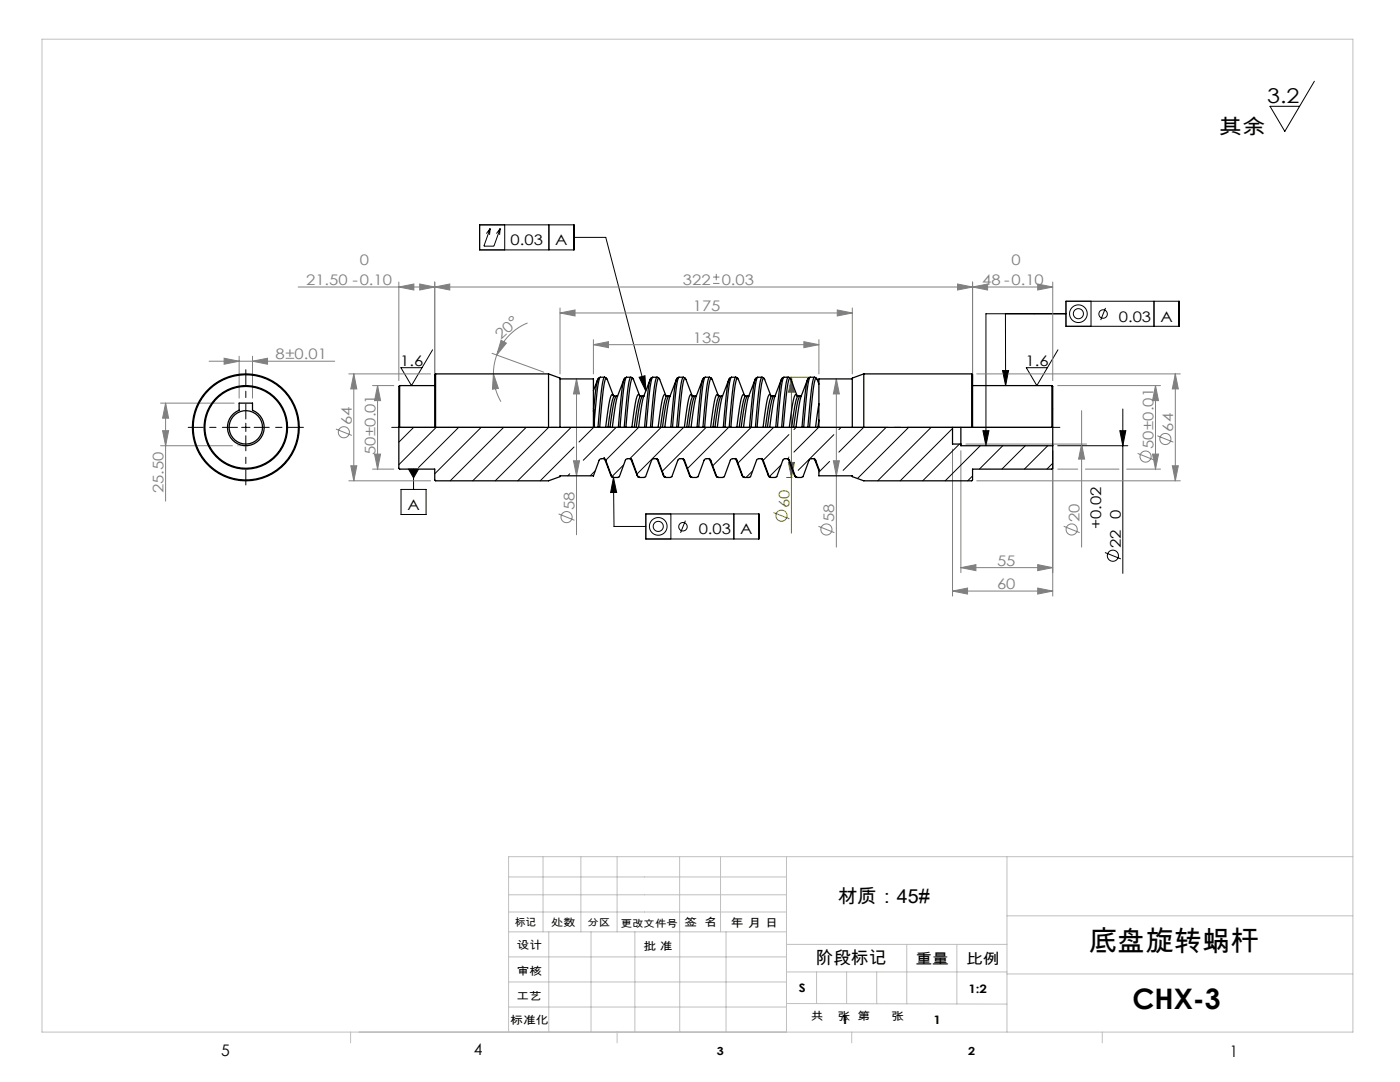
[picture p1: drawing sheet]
<svg xmlns="http://www.w3.org/2000/svg" width="279mm" height="216mm" viewBox="0 0 279 216" stroke-linecap="round" stroke-linejoin="round" font-family="sans-serif">
<g fill="none" stroke="#808080" stroke-width=".2">
<path d="M59.5 57.3h150.6M79.6 57.3l3-.6v1.2zM79.6 56.3v19.6M83.8 56.7l3 .6-3 .6zM86.8 57.3l3-.6v1.2zM86.8 56.3v19.6M142.3 56.6h1.3M142.3 55.3h1.3M142.9 54.7v1.2M191.1 56.7l3 .6-3 .6zM194.1 57.3l3-.6v1.2zM194.1 56.3v19.6"/>
<path d="M207.1 56.7l3 .6-3 .6zM210.1 56.3v19.6M41.7 72.1h25.1M44.7 71.5l3 .6-3 .6zM47.7 71.1v8.3M50.4 72.1l3-.6v1.2zM50.4 71.1v8.3M69.6 74.6h16.3M70.6 74.6v21.3M70.6 74.6l.6 3h-1.2zM74.4 76.9h4.2M75.4 76.9l.6 3h-1.2z"/>
<path d="M75.4 76.9v16.7M98.2 70.5l10.3 3.8M98.5 74.6l1 2.9-1.2 .2zM98.5 74.6a11 11 0 0 0 1.5 5.5M99.1 70.8a11 11 0 0 0-.6 3.8M100 67.9l1.1 .6-2 2.3zM105.3 64.4a11 11 0 0 0-6.2 6.4M111.8 62.4l3-.6v1.2zM111.8 61.4v13.2M111.8 62.4h58.3M115.1 75.6v31.1M115.1 75.6l.6 3h-1.2z"/>
<path d="M118.4 68.8l3-.6v1.2zM118.4 67.8v6.8M118.4 68.8h45M160.4 68.2l3 .6-3 .6zM163.4 67.8v6.8M166.9 75.6v33.6M166.9 75.6l.6 3h-1.2zM167.1 61.8l3 .6-3 .6zM170.1 61.4v13.2M194.9 74.6h40.7M211.1 76.9h20.5M230.6 76.9l.6 3h-1.2z"/>
<path d="M230.6 76.9v16.7M234.6 74.6v21.3M234.6 74.6l.6 3h-1.2zM32 80.4h14.7M32 88.9h14.4M32.4 85.9h1.2l-.6 3zM33 80.4v19.6M33 80.4l.6 3h-1.2zM67 85.6l3.2 1.3M69.6 95.9h16.3M70 92.9h1.2l-.6 3zM74.4 93.6h4.2"/>
<path d="M74.8 90.6h1.2l-.6 3zM114.5 91.9h1.2l-.6 3zM166.3 91.9h1.2l-.6 3zM190.1 89.6v29.3M191.8 89.9v24.4M192.8 88.6h24.1M194.9 95.9h40.7M210.1 89.9v29M211.1 93.6h4M215.9 88.6l.6 3h-1.2zM215.9 81.9v27.3M216.6 93.6h6.7"/>
<path d="M224.8 93.6h6.8M227 90.5l3.2 1.2M230 90.6h1.2l-.6 3zM231 87l3.2 1.2M234 92.9h1.2l-.6 3zM111.5 102.5l3.2 1.3M163.3 105l3.2 1.3M190.1 117.9l3-.6v1.2zM190.1 117.9h20M191.8 113.3l3-.6v1.2zM191.8 113.3h18.3M207.1 112.7l3 .6-3 .6z"/>
<path d="M207.1 117.3l3 .6-3 .6zM212.3 105l3.2 1.3"/>
<circle cx="68.6" cy="86.2" r="1.11"/>
<circle cx="228.6" cy="91.1" r="1.11"/>
<circle cx="232.6" cy="87.6" r="1.11"/>
<circle cx="113.1" cy="103.2" r="1.11"/>
<circle cx="164.9" cy="105.6" r="1.11"/>
<circle cx="213.9" cy="105.6" r="1.11"/>
</g>
<g fill="none" stroke="#000" stroke-width=".2">
<path d="M262.3 16.2l-5.9 10-2.9-5h5.9M95.7 44.9h18.8v5h-18.8zM97.8 45.6l-.7 1M97.8 45.6l-.1 1.3M97.8 45.6l-1.2 3.5h2l1.2-3.5M99.8 45.6l-.7 1M99.8 45.6l-.1 1.3M100.7 44.9v5M109.5 44.9v5M114.5 47.4h6.4l8 30.6M86.3 69.8l-4.2 7.1-2.1-3.5h4.2M127.6 75.3l1.1-.3 .2 3z"/>
<path d="M200.1 73.9h1.2l-.6 3zM200.7 62.6v14.3M211.1 69.8l-4.2 7.1-2.1-3.5h4.2M212.7 60.1h22.6v5h-22.6zM212.7 62.6h-15.9v26.3M217.7 60.1v5M220.6 61.5l-.9 2.4M230.3 60.1v5M48.2 85.3h1.7M49.1 84.4v1.7M80 97.7h5v5h-5zM81.5 93.6h2l-1 1.8z"/>
<path d="M82.5 93.6v4.1M122.4 95.3l.1 9.7h6.4M122.4 95.3l.7 3h-1.2zM196.2 85.9h1.2l-.6 3zM211.1 88.9h14M223.5 85.9h1.2l-.6 3zM224.1 81.6v32.8M128.9 102.5h22.6v5h-22.6zM133.9 102.5v5M136.8 103.9l-1 2.4M146.5 102.5v5M220.5 110.3l3.2 1.2"/>
<circle cx="215.2" cy="62.6" r="1.76"/>
<circle cx="215.2" cy="62.6" r="1.01"/>
<circle cx="220.1" cy="62.7" r=".85"/>
<circle cx="131.4" cy="105" r="1.01"/>
<circle cx="131.4" cy="105" r="1.76"/>
<circle cx="136.3" cy="105.1" r=".85"/>
<circle cx="222.1" cy="110.9" r="1.11"/>
</g>
<g fill="none" stroke="#808000" stroke-width=".2">
<path d="M156.9 75.3h4.6M157.9 75.3l.6 3h-1.2zM157.9 75.3v31.1M156.9 95.3h1.2M157.3 92.3h1.2l-.6 3zM154.4 102.3l3.1 1.2"/>
<circle cx="156" cy="102.9" r="1.11"/>
</g>
<path d="M47.4 85.3h-9.8M49.1 83.6v-9.8M49.1 86.9v9.9M50.7 85.3h9.9" fill="none" stroke="#000" stroke-width=".2" stroke-dasharray="30.5 1.3 1.3 1.3" stroke-dashoffset="27.5"/>
<path d="M211.9 85.3h-134.1" fill="none" stroke="#000" stroke-width=".2" stroke-dasharray="30.5 1.3 1.3 1.3" stroke-dashoffset="-.4"/>
<g fill="none" stroke="#c0c0c0" stroke-width=".2">
<path d="M8.4 7.8h261.6v198.1h-261.6zM162.5 75.3h.4M47.4 88.9h1.7M210.1 81.6h.1M101.5 178.5h55.5M101.5 175h55.5M108.4 170.9v15M115.9 170.9v15M123.2 170.9v15M135.6 170.9v15M143.8 170.9v15M157 170.9v35"/>
<path d="M201 170.9v35M270 170.9h-168.5v35M101.5 195.9h55.5M101.5 190.9h55.5M101.5 185.9h55.5M101.5 182h55.5M109.5 185.9v20M118 185.9v20M126.7 185.9v20M135.7 185.9v20M144.9 185.9v20M157 188.4h44"/>
<path d="M157 193.9h44M163 193.9v6.4M169 193.9v6.4M175 193.9v6.4M181 188.4v11.9M191 188.4v11.9M201 194.3h69M201 182.7h69M70 205.9v2.2M101.5 200.9h55.5M123.2 205.9v2.2M157 200.2l44 .2"/>
<path d="M170 205.9v2.2M220 205.9v2.2"/>
</g>
<g fill="#000">
<path d="M223.5 85.9h1.2l-.6 3z"/>
<path d="M122.4 95.3l.7 3h-1.2zM127.6 75.3l1.1-.3 .2 3zM81.5 93.6l1 1.8 1-1.8zM200.1 73.9h1.2l-.6 3zM196.2 85.9h1.2l-.6 3z"/>
</g>
<path d="M157.9 75.3l.6 3h-1.2zM157.3 92.3h1.2l-.6 3z" fill="#808000"/>
<g fill="#808080">
<path d="M33 80.4l.6 3h-1.2zM32.4 85.9h1.2l-.6 3z"/>
<path d="M191.1 56.7l3 .6-3 .6zM86.8 57.3l3-.6v1.2z"/>
<path d="M118.4 68.8l3-.6v1.2zM160.4 68.2l3 .6-3 .6zM111.8 62.4l3-.6v1.2zM167.1 61.8l3 .6-3 .6zM194.1 57.3l3-.6v1.2zM207.1 56.7l3 .6-3 .6zM79.6 57.3l3-.6v1.2zM83.8 56.7l3 .6-3 .6z"/>
<path d="M50.4 72.1l3-.6v1.2zM44.7 71.5l3 .6-3 .6z"/>
<path d="M100 67.9l1.1 .6-2 2.3zM98.5 74.6l1 2.9-1.2 .2z"/>
<path d="M215.9 88.6l.6 3h-1.2zM230 90.6h1.2l-.6 3zM230.6 76.9l.6 3h-1.2zM74.8 90.6h1.2l-.6 3zM75.4 76.9l.6 3h-1.2z"/>
<path d="M70.6 74.6l.6 3h-1.2zM70 92.9h1.2l-.6 3zM234.6 74.6l.6 3h-1.2zM234 92.9h1.2l-.6 3zM166.9 75.6l.6 3h-1.2zM166.3 91.9h1.2l-.6 3zM115.1 75.6l.6 3h-1.2zM114.5 91.9h1.2l-.6 3z"/>
<path d="M191.8 113.3l3-.6v1.2zM207.1 112.7l3 .6-3 .6zM190.1 117.9l3-.6v1.2zM207.1 117.3l3 .6-3 .6z"/>
</g>
<g fill="none" stroke="#000" stroke-width=".25">
<path d="M79.8 76.9v8.4M79.8 76.9l-.2 .2v8.2M79.8 76.9h7M86.9 74.6l-.1 .2v10.5M86.9 74.6v10.7M86.9 74.6h22.6M109.5 74.6v10.7M109.5 74.6l2.3 .8v9.9M111.8 75.6h6.6v6.4M119.3 75.7l-.9 2.3M119.4 75.5a5.2 5.2 0 0 0-.6 2.8l-.3 3.4M119.8 75.3l-.4 .1"/>
<path d="M119.8 75.3l-.3 .7-.2 1.3-.7 6.4M119.8 75.3h.9M120.7 75.3a10.9 10.9 0 0 0-.8 4.2l-.6 5.8M120.7 75.3l.3 .1M121.2 75.7l1.3 3.4 .2-.1M121.2 75.7l-.3-.2a29.7 29.7 0 0 0-1 7.4l-.2 2.4M122.5 79.1l-.3-.4a2.95 2.95 0 0 0-.7 1.9l-.6 4.7M122.7 79a5.6 5.6 0 0 0-.9 3.1l-.5 3.2M122.7 79h.3M123 79a5.6 5.6 0 0 0-.8 3.1l-.5 3.2M123.2 79.1l-.3 1.5-.7 4.7M123.2 79h-.2"/>
<path d="M123.2 79.1h.1M124.5 75.7l-1.3 3.4M124.7 75.5a4.3 4.3 0 0 0-.6 2.6l-.7 7.2M125 75.3l-.3 .1M125 75.3a3.2 3.2 0 0 0-.5 1.8l-.8 8.2M125 75.3h.9M126.3 75.4l-.4-.1a2.17 2.17 0 0 0-.5 1.7l-.8 8.3M126.4 75.7l1.3 3.4M126.4 75.7l-.2-.3a8.9 8.9 0 0 0-.7 3.6l-.6 6.3M127.7 79.1l-.3-.4a2.94 2.94 0 0 0-.6 1.9l-.7 4.7M127.9 79l-.2 .1M127.9 79a5.6 5.6 0 0 0-.9 3.1l-.4 3.2"/>
<path d="M127.9 79h.4M128.3 79a5.6 5.6 0 0 0-.9 3.1l-.4 3.2M128.5 79.1l-.4 1.5-.7 4.7M128.5 79h-.2M128.5 79.1h.1M129.8 75.7l-1.3 3.4M129.9 75.5a32.4 32.4 0 0 0-1.1 7.6l-.2 2.2M130.3 75.3l-.4 .1M130.3 75.3h-.1a41.6 41.6 0 0 0-1.1 9l-.1 1M130.3 75.3h.8M131.1 75.3l-.1 .1a44.6 44.6 0 0 0-1 8.2l-.2 1.7M131.1 75.3l.4 .1"/>
<path d="M131.6 75.7l1.3 3.4M131.6 75.7l-.1-.3a7.1 7.1 0 0 0-.7 3.3l-.6 6.6M132.9 79.1l-.2-.4a2.94 2.94 0 0 0-.7 1.9l-.7 4.7M133.1 79l-.2 .1M133.1 79a5.6 5.6 0 0 0-.8 3.1l-.5 3.2M133.1 79h.4M133.5 79a5.6 5.6 0 0 0-.8 3.1l-.5 3.2M133.7 79.1l-.4 1.5-.6 4.7M133.7 79h-.2M133.7 79.1h.1M135 75.7l-1.3 3.4M135.5 75.3l-.3 .1a3.5 3.5 0 0 0-.6 2.2l-.7 7.7"/>
<path d="M135.5 75.3a29.7 29.7 0 0 0-1 7.1l-.3 2.9M135.5 75.3h.9M136.7 75.4l-.4-.1a28.6 28.6 0 0 0-1 7.5l-.2 2.5M136.9 75.7l1.3 3.4M136.9 75.7l-.2-.3a5.6 5.6 0 0 0-.7 3.1l-.6 6.8M138.2 79.1l-.3-.4a2.94 2.94 0 0 0-.7 1.9l-.6 4.7M138.4 79l-.2 .1M138.4 79a5.6 5.6 0 0 0-.9 3.1l-.4 3.2M138.4 79h.4M138.8 79a5.6 5.6 0 0 0-.9 3.1l-.5 3.2M138.9 79.1l-.3 1.5-.7 4.7M139 79h-.2"/>
<path d="M139 79.1h-.1M140.2 75.7l-1.3 3.4M140.7 75.3l-.3 .1a8.4 8.4 0 0 0-.7 3.4l-.6 6.5M140.8 75.3h.8a9.2 9.2 0 0 0-.8 3.8l-.5 6.2M140.8 75.3l-.2 .3a57.9 57.9 0 0 0-1.2 9.7M141.6 75.3l.4 .1M142.1 75.7l1.3 3.4M142.1 75.7l-.1-.3-.2 .1-.3 1.5-.9 8.3M143.4 79.1l-.3-.4a2.95 2.95 0 0 0-.6 1.9l-.7 4.7M143.6 79l-.2 .1M143.6 79a5.6 5.6 0 0 0-.9 3.1l-.4 3.2M143.6 79h.4"/>
<path d="M144 79a5.6 5.6 0 0 0-.9 3.1l-.4 3.2M144.2 79.1l-.4 1.5-.6 4.7M144.2 79h-.2M144.2 79.1h.1M145.5 75.7l-1.3 3.4M145.6 75.5a6.7 6.7 0 0 0-.6 3.1l-.7 6.7M146 75.3l-.4 .1M146 75.3a8.4 8.4 0 0 0-.7 3.7l-.6 6.3M146 75.3h.8M146.8 75.3a2.85 2.85 0 0 0-.5 1.8l-.8 8.2M146.9 75.3l.3 .1M147.3 75.7l1.3 3.4"/>
<path d="M147.4 75.7l-.2-.2h-.1l-.4 1.3-.8 8.5M148.6 79.1l-.2-.4a2.95 2.95 0 0 0-.7 1.9l-.6 4.7M148.8 79l-.2 .1M148.8 79a5.6 5.6 0 0 0-.8 3.1l-.5 3.2M148.8 79h.4M149.2 79a5.6 5.6 0 0 0-.8 3.1l-.5 3.2M149.4 79.1l-.4 1.5-.6 4.7M149.4 79h-.2M149.4 79.1h.1M150.7 75.7l-1.3 3.4M150.9 75.5a5.5 5.5 0 0 0-.7 2.9l-.6 6.9M151.2 75.3l-.3 .1"/>
<path d="M152.1 75.3a2.82 2.82 0 0 0-.5 1.8l-.8 8.2M152.1 75.3h-.9a12.4 12.4 0 0 0-.8 4.7l-.5 5.3M152.1 75.3h.1M152.1 75.3l.3 .1M152.6 75.7l1.3 3.4M152.6 75.7l-.3-.2a33.2 33.2 0 0 0-1 7.7l-.2 2.1M153.9 79.1l-.3-.4a2.94 2.94 0 0 0-.7 1.9l-.6 4.7M154.1 79l-.2 .1M154.1 79a5.6 5.6 0 0 0-.9 3.1l-.4 3.2M154.1 79h.4M154.5 79a5.6 5.6 0 0 0-.9 3.1l-.4 3.2M154.7 79.1l-.4 1.5-.7 4.7"/>
<path d="M154.7 79h-.2M154.7 79.1h.1M156 75.7l-1.3 3.4M156.1 75.5a4.6 4.6 0 0 0-.6 2.6l-.7 7.2M156.4 75.3l-.3 .1M157.3 75.3h-.9l-.3 .9-.9 9.1M157.3 75.3l.4 .1M157.3 75.3a2.45 2.45 0 0 0-.5 1.8l-.8 8.2M157.8 75.7l1.3 3.4M157.8 75.7l-.2-.3a28.4 28.4 0 0 0-1.1 7.5l-.2 2.4M159.1 79.1l-.3-.4a2.94 2.94 0 0 0-.6 1.9l-.7 4.7M159.3 79l-.2 .1"/>
<path d="M159.3 79a5.6 5.6 0 0 0-.9 3.1l-.4 3.2M159.3 79h.4M159.7 79a5.6 5.6 0 0 0-.9 3.1l-.4 3.2M159.9 79.1l-.4 1.5-.6 4.7M159.9 79h-.2M159.9 79.1h.1M161.2 75.7l-1.3 3.4M161.3 75.5a34.3 34.3 0 0 0-1.1 7.7l-.1 2.1M161.7 75.3l-.4 .1M162.5 75.3l-.3 .9-.3 1.6-.7 7.5M162.5 75.3h-.8a2.26 2.26 0 0 0-.5 1.6l-.8 8.4M162.6 75.3l.3 .1"/>
<path d="M163.1 75.7l.3 1M163.1 75.7l-.2-.3a8.3 8.3 0 0 0-.7 3.5l-.6 6.4M170.1 75.6h-6.7v9.7M172.4 74.6l-2.3 .8v9.9M172.4 74.6v10.7M172.4 74.6h21.5M193.9 74.6v10.7M193.9 74.6l.2 .2v10.5M194.1 76.9h15.8M209.9 76.9v8.4M209.9 76.9l.2 .2v8.2M47.7 80.4h2.7v1.5a3.7 3.7 0 0 1 1.6 5.6 3.7 3.7 0 0 1-5.9 0 3.7 3.7 0 0 1 1.6-5.6z"/>
<path d="M79.6 85.3v8.1l.2 .2h7v2.2l.1 .1h22.6l2.3-.8v-.2h6.6M79.6 85.3h39.7M118.4 82v3.3M118.4 94.9v.1M118.5 81.7l-.1 .3M118.5 81.7l.1 2M118.6 83.7v1.6M119.3 85.3h.4M119.7 85.3h1.2M120.5 91.3l1.4 3.5M120.6 91.4l.3 .5M120.9 85.3h.4"/>
<path d="M120.9 91.9l1.2 3.2M120.9 91.9a.81 .81 0 0 0-1.3 0l-1.2 3.1M121.3 85.3h.4M121.7 85.3h.5M121.9 94.8l.1 .2M122.1 95.1l.3 .1M122.1 95.1l.3 .2M122.2 85.3h1.2M122.4 95.2v.1M123.4 85.3h.3M123.7 85.3h.9M124.6 85.3h.3"/>
<path d="M124.9 85.3h1.2M125.9 91.5l1.2 3.3M125.9 91.5l.2 .4M126.1 85.3h.5M126.1 91.9a.81 .81 0 0 0-1.3 0l-1.2 3.2-.3 .2h-.9M126.1 91.9l1.2 3.2M126.6 85.3h.4M127 85.3h.4M127.1 94.8l.2 .3M127.3 95.1l.4 .2M127.4 85.3h1.2M128.6 85.3h.4"/>
<path d="M129 85.3h.8M129.8 85.3h.4M130.2 85.3h1.1M131.1 91.5l1.3 3.3M131.1 91.5l.3 .4M131.3 85.3h.5M131.4 91.9a.81 .81 0 0 0-1.4 0l-1.2 3.2-.3 .2h-.8M131.4 91.9l1.2 3.2M131.8 85.3h.4M132.2 85.3h.5M132.4 94.8l.2 .3M132.5 95.1h.1"/>
<path d="M132.6 95.1l.3 .2M132.7 85.3h1.2M133.9 85.3h.3M134.2 85.3h.9M135.1 85.3h.3M135.4 85.3h1.2M136.3 91.5l1.3 3.3M136.3 91.5l.3 .4M136.6 85.3h.5M136.6 91.9a.81 .81 0 0 0-1.3 0l-1.2 3.2-.4 .2h-.8M136.6 91.9l1.2 3.2M137.1 85.3h.3"/>
<path d="M137.4 85.3h.5M137.6 94.8l.2 .3M137.7 95.1h.1M137.8 95.1l.3 .2M137.9 85.3h1.2M139.1 85.3h.3M139.4 85.3h.9M140.3 85.3h.3M140.6 85.3h1.2M141.6 91.5l1.2 3.3M141.6 91.5l.2 .4M141.8 85.3h.5"/>
<path d="M141.8 91.9a.81 .81 0 0 0-1.3 0l-1.2 3.2-.3 .2h-.9M141.8 91.9l1.2 3.2M142.3 85.3h.4M142.7 85.3h.5M142.8 94.8l.2 .3M143 95.1l.4 .2M143.2 85.3h1.1M144.3 85.3h.4M144.7 85.3h.8M145.5 85.3h.4M145.9 85.3h1.2M146.8 91.5l1.3 3.3"/>
<path d="M146.8 91.5l.3 .4M147.1 85.3h.4M147.1 91.9a.81 .81 0 0 0-1.4 0l-1.1 3.2-.4 .2h-.8M147.1 91.9l1.2 3.2M147.5 85.3h.4M147.9 85.3h.5M148.1 94.8v.2M148.2 95.1h.1M148.2 95.1l.4 .2M148.3 95.1l.3 .2M148.4 85.3h1.2M149.6 85.3h.3"/>
<path d="M149.9 85.3h.9M150.8 85.3h.3M151.1 85.3h1.2M152 91.5l1.3 3.3M152 91.5l.3 .4M152.3 85.3h.5M152.3 91.9a.81 .81 0 0 0-1.3 0l-1.2 3.2-.4 .2h-.8M152.3 91.9l1.2 3.2M152.8 85.3h.4M153.2 85.3h.4M153.3 94.7l.1 .3M153.5 95.1h.1"/>
<path d="M153.5 95.1l.3 .2M153.6 85.3h1.2M154.8 85.3h.4M155.2 85.3h.8M156 85.3h.3M156.3 85.3h1.2M157.3 91.5l1.2 3.3M157.3 91.5l.3 .4M157.5 85.3h.5M157.6 91.9a.81 .81 0 0 0-1.4 0l-1.2 3.2-.3 .2h-.9M157.6 91.9l1.1 3.2M158 85.3h.4"/>
<path d="M158.4 85.3h.5M158.5 94.8l.2 .3M158.7 95.1l.4 .2M158.9 85.3h1.2M160.1 85.3h.3M160.4 85.3h.8M161.2 85.3h.4M161.6 85.3h1.2M162.5 91.5l.9 2.4M162.5 91.5l.3 .4M162.8 85.3h.4M162.8 91.9a.81 .81 0 0 0-1.3 0l-1.2 3.2-.4 .2h-.8"/>
<path d="M163.2 85.3h46.9M163.4 80.6l-.6 4.7M163.4 83.8l-.2 1.5M190.1 85.3v3.3h1.7M191.8 85.3v3.3M191.8 88.6v.3h18.3M210.1 88.9v4.5l-.2 .2h-15.8v2.2l-.2 .1h-21.5l-2.3-.8v-.2h-6.7a4.8 4.8 0 0 0-.6-3M210.1 85.3v3.6"/>
<circle cx="49.1" cy="85.3" r="8.3"/>
<circle cx="49.1" cy="85.3" r="10.5"/>
<circle cx="49.1" cy="85.3" r="3.3"/>
<circle cx="49.1" cy="85.3" r="8.2"/>
<circle cx="49.1" cy="85.3" r="10.7"/>
</g>
<g fill="none" stroke="#000" stroke-width=".2">
<path d="M82.6 85.3l-3 2.9M87 85.3l-7.4 7.4M91.5 85.3l-8 8M96 85.3l-9.2 9.2M100.5 85.3l-10.6 10.6M105 85.3l-10.7 10.6M109.5 85.3l-10.7 10.6M113.7 94.5l-.4 .4M114 85.3l-10.7 10.6M114.6 89.2l-6.8 6.7M118.5 85.3l-2.9 2.9M118.8 93.9l-1 1"/>
<path d="M123 85.3l-6.6 6.5M124.5 92.8l-2.4 2.3M127.5 85.3l-6.6 6.5M131.9 85.3l-6.2 6.2M136.4 85.3l-9.3 9.3M140.9 85.3l-8.7 8.7M145.4 85.3l-8.2 8.2M149.9 85.3l-7.7 7.6M150.2 94l-1.3 1.3M154.4 85.3l-7.1 7.1M155.9 92.8l-2.4 2.3M157.4 86.7l-5.1 5.1"/>
<path d="M157.4 91.2v.1M158.9 85.3l-.5 .4M163.4 85.3l-5 4.9M165.6 92.1l-2.2 2.1M166.4 86.7l-7.1 7.1M167.9 85.3l-.5 .4M172.4 85.3l-5 4.9M176.9 85.3l-8.6 8.6M181.3 85.3l-10.2 10.2M185.8 85.3l-10.6 10.6M190.1 85.5l-10.4 10.4M191.5 88.6l-7.4 7.3"/>
<path d="M194.1 95l-1 .9M195.6 88.9l-7 7M200.1 88.9l-4.6 4.7M204.6 88.9l-4.7 4.7M209.1 88.9l-4.7 4.7M210.1 92.4l-1.2 1.2"/>
</g>
<g font-size="5.6">
<text x="217.3" y="189.7">底盘旋转蜗杆</text>
<text x="226" y="201.3">CHX-3</text>
</g>
<g font-size="4.1">
<text x="252.9" y="20.6">3.2</text>
<text x="243.2" y="26.7">其余</text>
</g>
<text font-size="3.9" x="167.2" y="180.1">材质：45#</text>
<text font-size="3.5" x="162.8" y="192.3">阶段标记</text>
<g font-size="3.2">
<text x="44.2" y="210.6">5</text>
<text x="94.6" y="210.6">4</text>
<text x="245.4" y="210.9">1</text>
</g>
<g font-size="2.9" fill="#808080">
<text x="71.8" y="53">0</text>
<text x="201.9" y="53">0</text>
<text x="61.1" y="56.9">21.50 -0.10</text>
<text x="136.3" y="56.9">322</text>
<text x="144" y="56.8">0.03</text>
<text x="196" y="56.9">48 -0.10</text>
<text x="138.3" y="62">175</text>
<text x="55" y="71.7">8±0.01</text>
<text x="100" y="67.8" transform="rotate(-42 100 67.8)">20°</text>
<text x="138.3" y="68.4">135</text>
<text x="70.2" y="84.8" transform="rotate(-90 70.2 84.8)">64</text>
<text x="230.2" y="89.6" transform="rotate(-90 230.2 89.6)">50±0.01</text>
<text x="234.2" y="86.1" transform="rotate(-90 234.2 86.1)">64</text>
<text x="74.9" y="90.9" transform="rotate(-90 74.9 90.9)">50±0.01</text>
<text x="32.6" y="98.4" transform="rotate(-90 32.6 98.4)">25.50</text>
<text x="114.6" y="101.7" transform="rotate(-90 114.6 101.7)">58</text>
<text x="166.5" y="104.2" transform="rotate(-90 166.5 104.2)">58</text>
<text x="215.4" y="104.2" transform="rotate(-90 215.4 104.2)">20</text>
<text x="199" y="112.9">55</text>
<text x="199" y="117.5">60</text>
</g>
<g font-size="2.9">
<text x="101.9" y="48.9">0.03</text>
<text x="110.8" y="48.9">A</text>
<text x="223.3" y="64.2">0.03</text>
<text x="231.6" y="64.2">A</text>
<text x="79.9" y="73">1.6</text>
<text x="204.7" y="73">1.6</text>
<text x="81.3" y="101.7">A</text>
<text x="139.4" y="106.6">0.03</text>
<text x="147.7" y="106.6">A</text>
<text x="219.8" y="105.5" transform="rotate(-90 219.8 105.5)">+0.02</text>
<text x="223.7" y="103.6" transform="rotate(-90 223.7 103.6)">0</text>
<text x="223.7" y="109.4" transform="rotate(-90 223.7 109.4)">22</text>
<text x="182.7" y="192.3">重量</text>
<text x="192.8" y="192.4">比例</text>
</g>
<text font-size="2.9" fill="#808000" x="157.5" y="101.4" transform="rotate(-90 157.5 101.4)">60</text>
<g font-size="2.3">
<text x="145.8" y="185">年 月 日</text>
<text x="159.4" y="198">S</text>
<text x="193.3" y="198.2">1:2</text>
<text x="167.9" y="204.4">1</text>
<text x="186.3" y="204.4">1</text>
</g>
<g font-size="2.2">
<text x="136.6" y="184.8">签 名</text>
<text x="103.1" y="189.5">设计</text>
<text x="128.4" y="189.5">批 准</text>
<text x="103.1" y="194.5">审核</text>
<text x="103" y="199.6">工艺</text>
<text x="161.8" y="203.5">共</text>
<text x="167.2" y="203.5">张 第</text>
<text x="177.9" y="203.5">张</text>
<text x="101.8" y="204.4">标准化</text>
<text x="143.1" y="210.5">3</text>
<text x="193.2" y="210.5">2</text>
</g>
<g font-size="2.1">
<text x="102.8" y="184.7">标记</text>
<text x="110" y="184.8">处数</text>
</g>
<g font-size="2">
<text x="117.3" y="184.8">分区</text>
<text x="123.9" y="184.9">更改文件号</text>
</g>
</svg>
